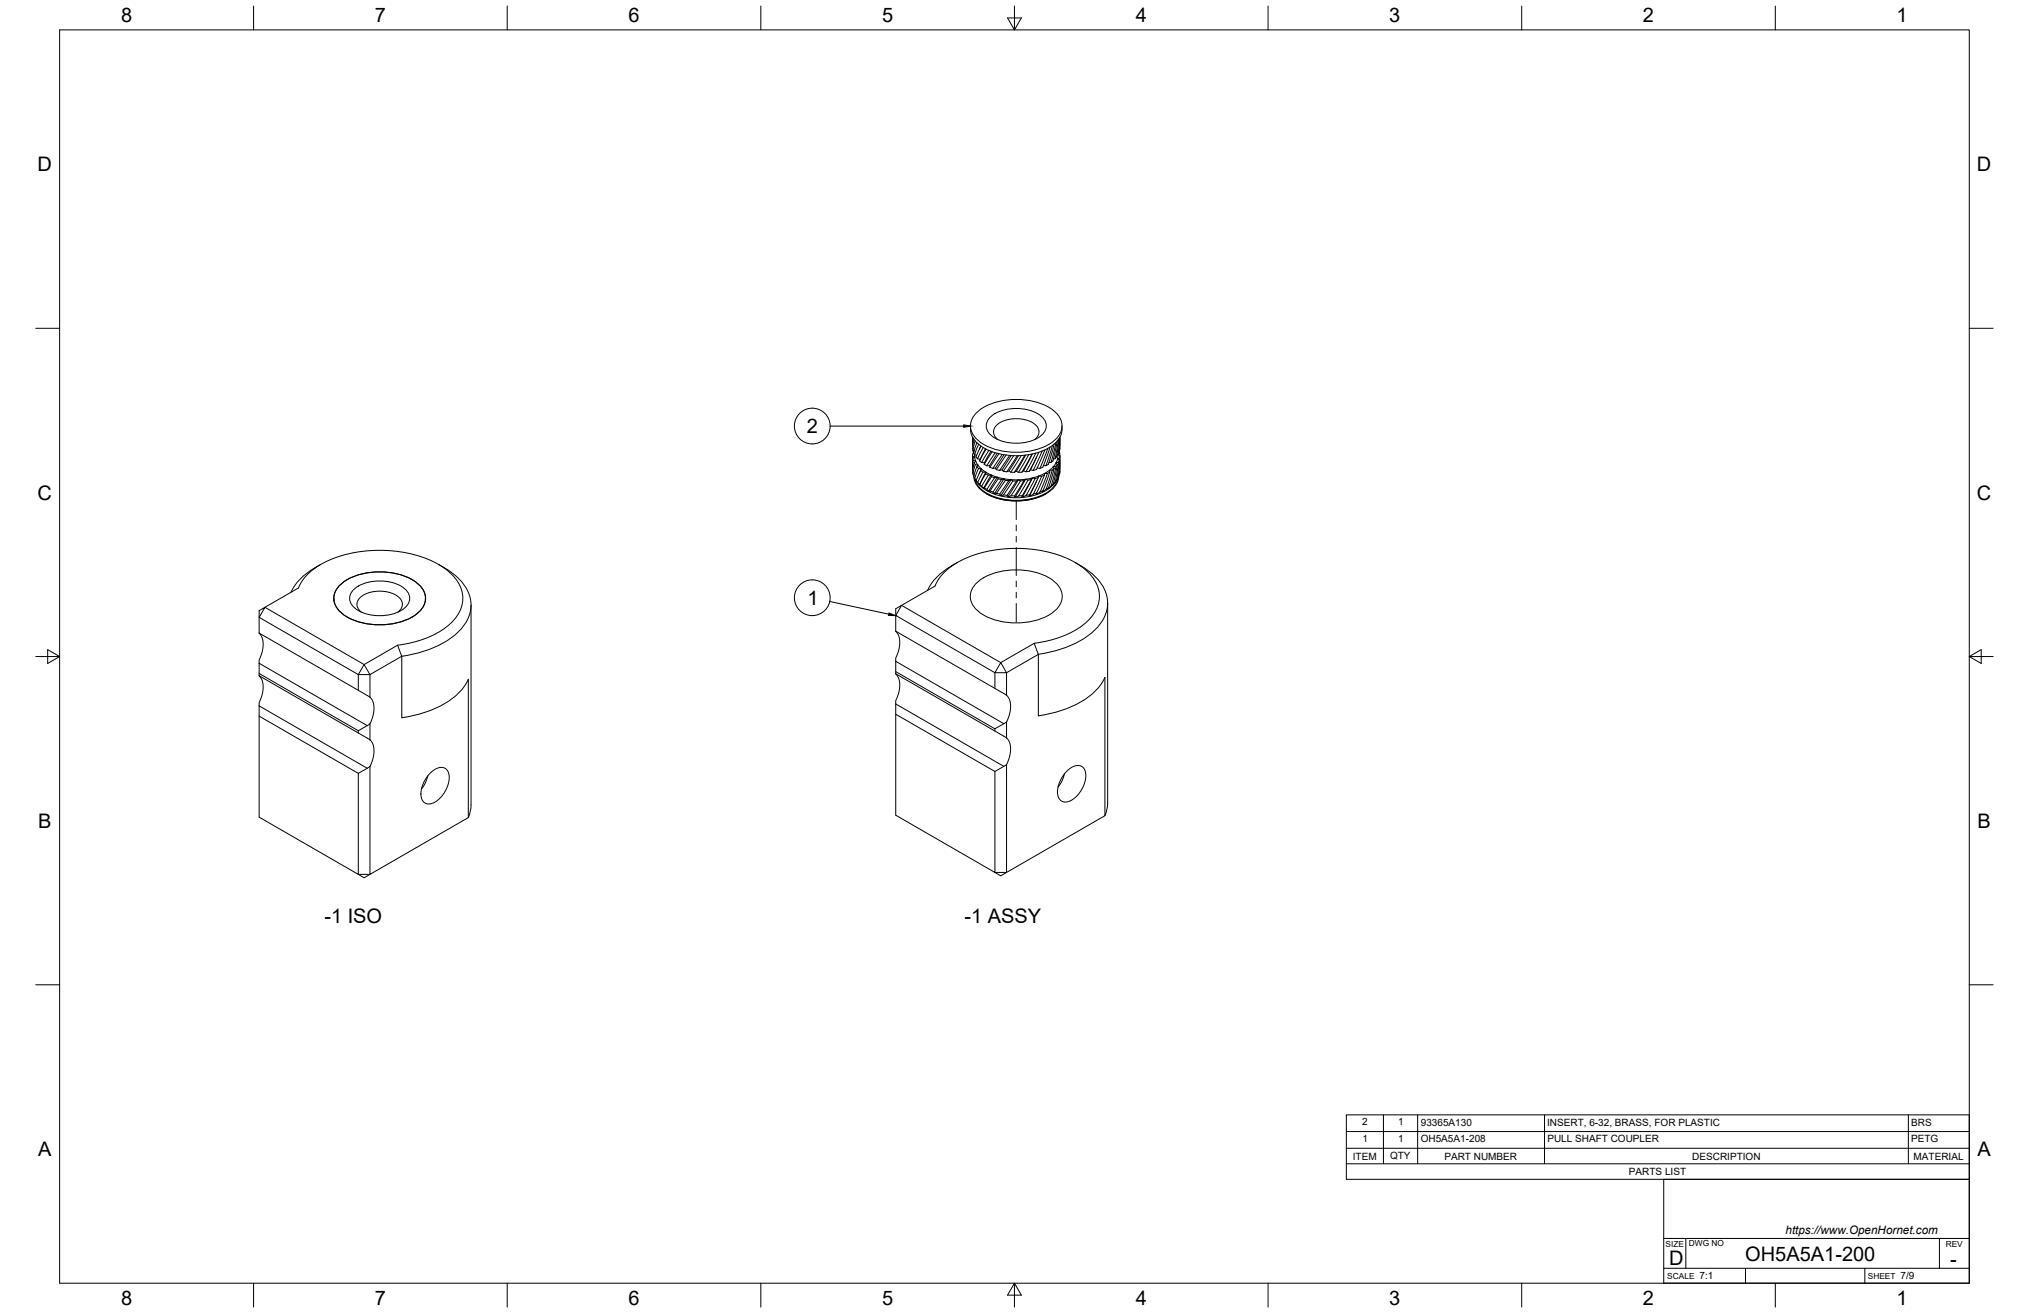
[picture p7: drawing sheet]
<svg xmlns="http://www.w3.org/2000/svg" width="864mm" height="559mm" viewBox="0 0 864 559" stroke-linecap="round" stroke-linejoin="round" font-family="sans-serif">
<!-- layer: Visible -->
<g fill="none" stroke="#000" stroke-width=".43">
<path d="M416.1 175.2a28.4 28.4 0 0 1 24.2-4.3 14.9 14.9 0 0 1 11.5 8.6 8.2 8.2 0 0 1-4.1 8.8 29.5 29.5 0 0 1-30.3 0 7.7 7.7 0 0 1-2.3-12.1zM421.6 177.5a18.5 18.5 0 0 1 22 0 5.1 5.1 0 0 1-.9 8.3 18.9 18.9 0 0 1-21.1-.8 4.9 4.9 0 0 1 0-7.5zM413.1 181.3a10.1 10.1 0 0 0 7.1 10.1 30.2 30.2 0 0 0 27.4-1.5 8.9 8.9 0 0 0 4.4-8.6M414 194.1v1.4M414 194.1l.9 .4-.9 .6M414 194v.1M414 190.8l.1 .9M414 186.1v2.9M414 193.2v.8M414 195.1v4.1M414 195l.3 .9M414.1 191.7l.5 .2"/>
<path d="M414.1 186.4l-.1 3.5M414.2 192.2l.2 .8M414.2 192.2l.3 .2M414.3 195.9l-.2 4.1M414.3 195.9l1 .4M414.4 191.8l-.2 .4M414.5 193l-.5 .2M414.6 187l-.6 3.8M414.6 196.9l-.6 4.1M414.6 196.9l.5 .8M414.8 193.5l.9 .3M414.8 193.5l.5 2.8"/>
<path d="M415.1 187.6l-1 4.1M415.3 196.3l-.7 .6M415.3 196.3l.9 1.7M415.8 198.6l-1.4 4.2 .4 .8M415.8 198.6l.7 .8M415.8 188.4l-.5 1.3a4.4 4.4 0 0 0-.5 3.8M416.1 195.3l1.1 .2M416.2 198l1.5 1.6M416.2 198l-1.1-.3-1 4.1M416.2 198l-.4 .6M416.5 199.4l-1.7 4.2M416.5 199.4l1.2 .2-.9 1.9"/>
<path d="M416.5 189.1l-1.7 4.4M416.9 196.1l.9 .7M417.2 195.5l-.3 .6M417.3 190.1l-.5 1.2M417.5 189.8l-.2 .3M417.5 189.9l-2.1 4.6 .6 .8M417.7 199.6l-.3 .7M417.7 199.6l1.9 1.4M417.8 196.9h1.2l-.1 .7M418.5 190.5l-2.4 4.8M418.9 197.6l1.1 .6M419.4 191l-2.2 4.4"/>
<path d="M419.7 191.1l-2.8 5M420.9 191.7l-3.1 5.1M421.2 198.2h-1.2M421.2 198.2l.1 .7M421.3 198.9l1.2 .5M421.8 192.1l-2.8 4.8M422.3 192.3l-3.4 5.3M423.6 192.7l-3.6 5.5M423.7 199.2l-1.2 .2M423.7 199.2l.3 .7M424 199.9l1.4 .3M424.5 192.9l-3.3 5.3"/>
<path d="M424.8 187.1a3.9 3.9 0 0 1 .3-6.9 13.9 13.9 0 0 1 16.3 1.3 3.8 3.8 0 0 1-1.1 5.6M425.2 193.1l-3.9 5.8M426.6 193.4l-4.1 6M427.4 193.5l-3.7 5.7M428.3 193.7l-4.3 6.1M429.7 193.8l-4.3 6.4M430.4 193.9l-3.9 6M431.5 193.9l-4.4 6.7M433 193.9l-4.5 6.9M433.5 193.9l-4 6.5M434.7 193.9l-4.5 7.1M436.2 193.7l-4.5 7.3"/>
<path d="M436.5 193.7l-3.9 6.8M437.9 193.5l-4.4 7.5M438.6 199.9l-.5 .7M438.6 199.9l1.1 .3M439.3 193.2l-4.3 7.8M439.4 193.2l-3.7 7.2M440.9 192.9l-4.2 7.9M441.3 194.4l-2.7 5.5M441.4 199.2l1.2 .1M442.2 192.5l-4.1 8.1M444.1 198.1l1.1 .1M444.8 191.5l-3.7 8.3-1.3 .4 3.8-8.3"/>
<path d="M446.9 190.3l-3 8.5-1.3 .5 3.4-8.5M447.3 196.8l-.8 .1M448 189.6l-2.8 8.6M448.3 198.6l.4 .7M448.3 198.7l-1.6 1.5M448.7 199.3l-2.4 8.3M448.7 199.3l-.8 .8M448.7 189l-2.5 8.6-1 .6M449.1 195.2l-.7 .1M449.5 188.3l-2.2 8.5M449.5 198.4l-2.1 8.4M449.5 197a2.59 2.59 0 0 1 .2 2.8l-1.4 6.3"/>
<path d="M449.5 198.4l-1.2 .2M449.5 197l-1.2 1.7M450 187.7l-1.8 8.4-.8 .7M450.1 197.6l-.6 .8M450.3 193.5l-.4 .1M450.5 187.1l-1.4 8.1M450.5 196.7l-1.4 8.5M450.5 196.7l-1 .3M450.7 192.1l.4 .9M450.8 186.7l-1.1 7.7-.6 .8M450.8 195.8l-.7 6.5a5 5 0 0 1-1.9 4M450.9 195.8l-.3 .9"/>
<path d="M451 191.7h-.2M451 186.3l-.7 7.2M451 193l.1 .9M451 193l-.7 .4M451.1 194.8l-.8 8.7M451.1 194.8l-1 .5 .7 .5M451.1 195.5l-.3 6.6M451.1 186.1l-.4 6.6-.4 .8M451.1 186.1l-.1 5.6M451.1 196.9v3.9M451.1 194l-.4 8.6-.4 .9M451.1 186.6v4.2"/>
<path d="M451.1 194l-.9-.5-.1 1.8-.6 1.7M451.1 190.8l-.1 .9M451.1 194v.8M414 200.9l.1 .9M414.1 201.8l.5 .6M414.5 202.9a10.2 10.2 0 0 0 7.5 8.3 27.7 27.7 0 0 0 25-2.2 8.2 8.2 0 0 0 3.6-6.1M414.5 202.3v.3M414.8 203.6l.7 .9M415.4 204.3l.1 .1M415.6 204.7a20.1 20.1 0 0 0 17 7.1 21.3 21.3 0 0 0 16.1-6l.8-1.1M416.1 205.3l.5 .7M416.6 206l.4 .1"/>
<path d="M416.6 206l.3 .3M417 206.2l.9 .7M417 206.2l-.1 .1M417.4 200.3l-1.9 4.3M417.4 200.2l1 .7M417.9 206.9l.4 .6M418.3 207.5h.5M418.3 207.5l.5 .3M418.4 200.9l-2.3 4.5-.6-.8M418.4 200.9l1.2 .1-2.7 5.3M418.8 207.5l-.1 .3M419.5 201.7l1.2 .5"/>
<path d="M419.5 201.7l-2.5 4.5M419.6 201l2.3 1.1M419.6 201l-.1 .7M419.8 210.1a27.6 27.6 0 0 0 25.5 0M420.1 208.3l.3 .5M420.4 208.8l.6 .3M420.6 202.2l-2.7 4.7M420.6 202.2h1.3l-3.1 5.3M420.9 208.8l-.5 .1M420.9 208.8l.1 .3M421.4 208.9l1.2 .5M421.4 208.9l-.4 .2"/>
<path d="M421.9 202.1l2.6 1M421.9 202.2l.1 .7M422 202.8l1.3 .5M422 202.9l-3 4.8M422.6 209.4l.3 .5M423 209.9l.6 .3M423.3 203.3l-2.7 4.1a1 1 0 0 1-.7 .7 1 1 0 0 1-1-.3h-.2M423.3 203.3l1.2-.2-3.6 5.7M423.4 209.9l.2 .2 .6-.2M423.4 209.9l-.5 .1M424.2 209.9l1.3 .4M424.5 203.1l.4 .7"/>
<path d="M424.5 203.1l2.8 .7M424.9 203.8l-3.5 5.2M424.9 203.8l1.4 .3M425.4 200.2l1.1-.3 .5 .7M425.5 210.3l.3 .4M425.8 210.8l.6 .1M426.2 210.7l-.5 .1M426.2 210.7l.2 .2M426.3 204.1l-3.7 5.3M426.3 204.1l1-.3-3.9 6.1M427 200.6l1.5 .2M427.2 210.6l1.4 .2 .2 .5"/>
<path d="M427.2 210.6l-.8 .3M427.3 203.8l.6 .6-3.8 5.5M427.3 203.8l6.1 .4M427.9 204.4l1.5 .2M428.5 200.8l1-.4 .7 .6M429.2 211.2l.3 .2-.7-.1M429.2 211.2l-.4 .1M429.4 204.6l-3.9 5.7M429.4 204.6l1-.4-4.2 6.5M430.2 201h1.5M430.3 211l-.8 .4M430.3 211l1.5 .1"/>
<path d="M430.4 204.2l.7 .5-4 5.9M431.1 204.7h1.5M431.8 211.1l.1 .4M431.9 211.5h.7M432.2 211.3l-.3 .2M432.2 211.3l.4 .2M432.6 200.5l-.9 .5M432.6 200.5l.9 .5M432.6 204.7l-4 6.2M432.6 204.7l.8-.5-4.2 7M433.4 204.2l.9 .5-4 6.3M435 201h-1.5"/>
<path d="M435.1 211l-.1 .4M435.1 211l-1.5 .1M435.3 211.2l-.3 .2M435.3 211.2l.4 .2M435.7 200.4l-.7 .6M435.7 200.4l.9 .4M435.7 211.4h-.7M435.8 204.6l-4 6.5M435.8 204.6l.7-.6-4.3 7.3M435.9 204.6l-1.5 .1M436.5 204l1 .3M436.5 204l-3.1 .2"/>
<path d="M436.8 210.8l-1.1 .6M437.5 204.3l-2.9 5.1a2.7 2.7 0 0 1-2 2.1M438.1 200.5l-1.4 .3M438.2 210.6l-.1 .4M438.2 210.6l-1.4 .2M438.3 210.8l-.2 .2M438.3 210.8l.4 .1M438.8 210.9l-.7 .1M439 204.1l-3.9 6.9M439 204.1l.4-.7-4.1 7.8M439 204.1l-1.5 .2M439.4 203.4l1.2 .3-3.8 7.1"/>
<path d="M439.4 203.4l-2.9 .6M439.9 210.2l-1.1 .7M441.1 210.1l-.1 .2M441.1 210.1h.5M441.2 209.8l-1.3 .4M441.2 204.7l-2.9 6.1M441.2 209.8l-.1 .3M441.6 210.1l-.6 .2M441.9 203.3l-3.7 7.3M441.9 203.3l-1.3 .4M442.2 202.6l-.3 .7M442.2 202.6l1.2 .1"/>
<path d="M442.2 202.6l-2.8 .8M442.7 209.3l-1.1 .8M443.4 202.7l-3.6 7.5M443.8 209.1h.4M443.9 208.8l-.3 .5 .6-.2M443.9 208.8l-1.2 .5M444.5 202.2l-3.5 8.1M444.6 202.2l-1.2 .5M444.6 201.5l-.1 .7M444.6 201.5h1.2M444.6 201.5l-2.4 1.1M445.3 208.2l-1.1 .9"/>
<path d="M445.8 201.5l-3.1 7.9M446.3 207.6l-.4 .5 .5-.3M446.3 207.6l-1 .6M446.4 207.8h-.3M446.7 200.2l.1 .7M446.7 200.2l-2.1 1.3M446.8 200.9l-2.9 8M446.8 200.9l-1 .6M447.4 206.8l-1 1M447.9 200.1l-2.7 8.1M447.9 200.1l-1.2 .1M448.2 206.3h-.1"/>
<path d="M448.3 206.1l-.5 .6 .4-.4M448.3 206.1l-.9 .7M450.2 203.7a12 12 0 0 1-9.2 8 26.6 26.6 0 0 1-23.1-3.2l-.9-.9a7.6 7.6 0 0 1-2.1-3.9M450.3 203.5l-.5 .8M451.1 200.8l-.1 .8M407.5 239.4l-2.5 1.4M457.6 239.4a24.4 24.4 0 0 1 13.3 13.6 15.3 15.3 0 0 1-5.5 15.7 44.2 44.2 0 0 1-23.4 9.8l-1.8-4.7M112.8 258.5l14.2-8.3a25.6 25.6 0 0 1 16.4-13.1 56.4 56.4 0 0 1 43.2 3.1 18 18 0 0 1 10.4 14.5 16.7 16.7 0 0 1-8.6 13.3 44.4 44.4 0 0 1-19.2 6.6l-14.2 8.2zM136.5 240.2a26.1 26.1 0 0 0-12.6 11.9M142.1 254.7v1M145.1 248.6a28.5 28.5 0 0 1 24.3-4.3 14.9 14.9 0 0 1 11.5 8.6 8.2 8.2 0 0 1-4 8.8 29.7 29.7 0 0 1-30.6 0 7.8 7.8 0 0 1-2.2-12.1zM145.2 248.6a28.4 28.4 0 0 1 24.1-4.3 14.9 14.9 0 0 1 11.6 8.6 8.2 8.2 0 0 1-4.1 8.8 29.5 29.5 0 0 1-30.4 0 7.7 7.7 0 0 1-2.2-12.1z"/>
<path d="M150.6 250.9a18.5 18.5 0 0 1 22 0 5.1 5.1 0 0 1-.9 8.3 18.9 18.9 0 0 1-21.1-.8 4.9 4.9 0 0 1 0-7.5zM181.1 254.7v1M186.6 240.2a24.4 24.4 0 0 1 13.4 13.6 15.3 15.3 0 0 1-5.6 15.8 44.1 44.1 0 0 1-23.4 9.7l-1.8-4.7M200.5 257.5v85l-.3 2.8-.9 2.7M383.7 257.6l14.3-8.2a25.6 25.6 0 0 1 16.3-13.1 56.4 56.4 0 0 1 43.3 3.1 18 18 0 0 1 10.4 14.4 16.7 16.7 0 0 1-8.6 13.3 44.4 44.4 0 0 1-19.2 6.7l-14.3 8.2zM405 240.8a23.5 23.5 0 0 0-10.2 10.4M416.1 247.7a28.5 28.5 0 0 1 24.2-4.2 14.9 14.9 0 0 1 11.6 8.6 8.2 8.2 0 0 1-4.1 8.8 29.7 29.7 0 0 1-30.5 0 7.8 7.8 0 0 1-2.3-12.1zM471.4 256.7v85l-.2 2.7-.9 2.7M110.3 269.4l47.2 27.3M110.3 269.4a8.9 8.9 0 0 1 .7 9.9l-.7 1.5v5.8l42.2 24.4 5-2.9M110.3 269.4v-9.5l2.5-1.4-2.5 4.2 42.2 24.4v6.7M153.8 260.5a3.9 3.9 0 0 1 .4-6.9 13.9 13.9 0 0 1 16.2 1.3 3.8 3.8 0 0 1-1 5.6"/>
<path d="M381.3 268.6l47.1 27.3M381.3 268.6a8.9 8.9 0 0 1 .6 9.9l-.6 1.5v5.8l42.2 24.4 3.7-2.2M381.3 268.6v-9.5l2.4-1.5-2.4 4.3 42.2 24.4v6.7M110.3 287.6l47.2 27.3M110.3 287.6a8.9 8.9 0 0 1 .7 9.9l-.7 1.5v5.8l42.2 24.3 5-2.9M110.3 286.6v1M155 282.8l2.5 4.3h-5zM157.5 296.7v-9.6l13.5-7.8v26.2a42.3 42.3 0 0 0 25-11.3l1.9-2.5 1.4-2.6v58.9l-41.8 24.1v-45.9M157.5 296.7a9.2 9.2 0 0 1 .5 10.1l-.5 1.3M381.3 286.8a8.9 8.9 0 0 1 .6 9.9l-.6 1.5v5.8l42.2 24.3 4.9-2.9M381.3 286.8l45.9 26.5M381.3 285.8v1"/>
<path d="M425.9 282l2.5 4.3h-4.9zM428.4 295.9a9.2 9.2 0 0 1 .6 10.1l-.6 1.2-1.1 .8M470.3 288.3v58.9l-41.9 24.1v-45.9M470.3 288.3a27.2 27.2 0 0 1-15.6 13l-6 2-6.7 1.4v-26.2l-13.6 7.8v9.6M110.3 304.8v43l42.2 24.3v-43M152.5 311v1M157.5 308.1v6.8M157.5 314.9a9.2 9.2 0 0 1 .5 10l-.5 1.3M381.3 304v42.9l42.2 24.4v-43M423.5 310.2v.9M428.4 307.3v6.8l-1.1-.8M428.4 314.1a9.2 9.2 0 0 1 .6 10l-.6 1.3"/>
<path d="M182.1 330.2l-1.1 3.2-1.6 2.3M183.4 328.7a4.8 4.8 0 0 1 6.6-1.3 8 8 0 0 1-.3 8.9 10.1 10.1 0 0 1-7.3 5.9 4 4 0 0 1-3.2-5.4 14 14 0 0 1 4.2-8.1zM453 329.4l-1.3 3.5-1.4 2M454.4 327.9a4.8 4.8 0 0 1 6.6-1.3 8 8 0 0 1-.3 8.9 10.1 10.1 0 0 1-7.3 5.9 4 4 0 0 1-3.2-5.4 14 14 0 0 1 4.2-8.1zM152.5 372.1h5l-2.5 1.5zM423.5 371.3h4.9l-2.5 1.4z"/>
</g>
<!-- layer: Visible Narrow -->
<path d="M110.3 282.3l46 26.5M381.3 299.6l45.9 26.6M381.3 281.5l45.9 26.5M110.3 300.4l46 26.6" fill="none" stroke="#000" stroke-width=".43"/>
<!-- layer: Tweak Trail -->
<path d="M432.5 213.2v7.9M432.5 223.5v2.4M432.5 228.3v2.4M432.5 233v11.9M432.5 247.3v2.4M432.5 252.1v2.4M432.5 256.8v7.9" fill="none" stroke="#000" stroke-width=".43"/>
<!-- layer: Border -->
<g fill="none" stroke="#000" stroke-width=".43">
<path d="M25.4 12.7h812.8v533.4h-812.8zM107.9 2.6v10.1M215.9 2.6v10.1M323.8 2.6v10.1M428.8 7.6h5.9l-2.9 5.1zM431.8 2.6v10.1M539.7 2.6v10.1M647.7 2.6v10.1M755.6 2.6v10.1M15.2 139.7h10.2M838.2 139.7h10.1M15.2 279.4h10.2"/>
<path d="M20.3 276.5l5.1 2.9-5.1 3zM838.2 279.4l5.1-2.9v5.9zM838.2 279.4h10.1M15.2 419.1h10.2M838.2 419.1h10.1M107.9 546.1v10.2M215.9 546.1v10.2M323.8 546.1v10.2M431.8 546.1l2.9 5.1h-5.9zM431.8 546.1v10.2M539.7 546.1v10.2M647.7 546.1v10.2"/>
<path d="M755.6 546.1v10.2"/>
</g>
<!-- layer: Titleblock -->
<path d="M708.1 501.9h130.1v44.2h-130.1zM708.1 539.8h130.1M708.1 527.1h130.1M717.5 527.1v12.7M742.9 539.8v6.3M793.7 539.8v6.3M825.5 527.1v12.7" fill="none" stroke="#000" stroke-width=".43"/>
<!-- layer: Parts Lists -->
<path d="M573 474.5h265.2v27.4h-265.2zM588.8 474.5v20.8M603.4 474.5v20.8M657.4 474.5v20.8M812.2 474.5v20.8M573 495.3h265.2M573 488.7h265.2M573 481.6h265.2" fill="none" stroke="#000" stroke-width=".43"/>
<!-- layer: Balloons -->
<g fill="none" stroke="#000" stroke-width=".43">
<path d="M353.3 181.3h56.9M353.2 256l25.1 5.4"/>
<circle cx="345.7" cy="181.3" r="7.6"/>
<circle cx="345.7" cy="254.4" r="7.6"/>
</g>
<path d="M410.2 180.8l3 .5-3 .5zM378.4 260.9l2.9 1.1-3.1-.1z" fill="#000" stroke="#000" stroke-width=".43"/>
<g font-size="8.5">
<text x="51.6" y="9.4">8</text>
<text x="159.5" y="9.4">7</text>
<text x="267.5" y="9.4">6</text>
<text x="375.4" y="9.3">5</text>
<text x="483.4" y="9.4">4</text>
<text x="591.3" y="9.4">3</text>
<text x="699.3" y="9.4">2</text>
<text x="807.2" y="9.4">1</text>
<text x="16" y="72.9">D</text>
<text x="841.4" y="72.9">D</text>
<text x="343.5" y="184.4">2</text>
<text x="16" y="212.6">C</text>
<text x="841.4" y="212.6">C</text>
<text x="343.7" y="257.5">1</text>
<text x="16.2" y="352.3">B</text>
<text x="841.7" y="352.3">B</text>
<text x="138.1" y="392.7">-1 ISO</text>
<text x="410.5" y="392.7">-1 ASSY</text>
<text x="16.2" y="492">A</text>
<text x="841.7" y="492">A</text>
<text x="710.4" y="538.4">D</text>
<text x="742.8" y="536.7">OH5A5A1-200</text>
<text x="830.1" y="538.8">-</text>
<text x="51.6" y="555.5">8</text>
<text x="159.5" y="555.5">7</text>
<text x="267.5" y="555.5">6</text>
<text x="375.4" y="555.4">5</text>
<text x="483.4" y="555.5">4</text>
<text x="591.3" y="555.5">3</text>
<text x="699.3" y="555.5">2</text>
<text x="807.2" y="555.5">1</text>
</g>
<text font-size="5" x="760" y="525.2">https://www.OpenHornet.com</text>
<g font-size="4.3">
<text x="579.8" y="478.8">2</text>
<text x="595.1" y="478.8">1</text>
<text x="604.7" y="479.1">93365A130</text>
<text x="658.5" y="479.1">INSERT, 6-32, BRASS, FOR PLASTIC</text>
<text x="813.5" y="479.1">BRS</text>
<text x="579.9" y="485.9">1</text>
<text x="595.1" y="485.9">1</text>
<text x="604.7" y="486.2">OH5A5A1-208</text>
<text x="658.6" y="486.2">PULL SHAFT COUPLER</text>
<text x="813.4" y="486.2">PETG</text>
<text x="575.8" y="493.5">ITEM</text>
<text x="591.7" y="493.4">QTY</text>
<text x="614.8" y="493.5">PART NUMBER</text>
<text x="720.3" y="493.5">DESCRIPTION</text>
<text x="814.5" y="493.5">MATERIAL</text>
<text x="693.3" y="500.1">PARTS LIST</text>
<text x="723.4" y="544.5">7:1</text>
<text x="809" y="544.5">7/9</text>
</g>
<g font-size="3.5">
<text x="708.9" y="530.9">SIZE</text>
<text x="718.9" y="530.5">DWG NO</text>
<text x="828.2" y="530.9">REV</text>
<text x="709.6" y="544.2">SCALE</text>
<text x="795" y="544.2">SHEET</text>
</g>
</svg>
